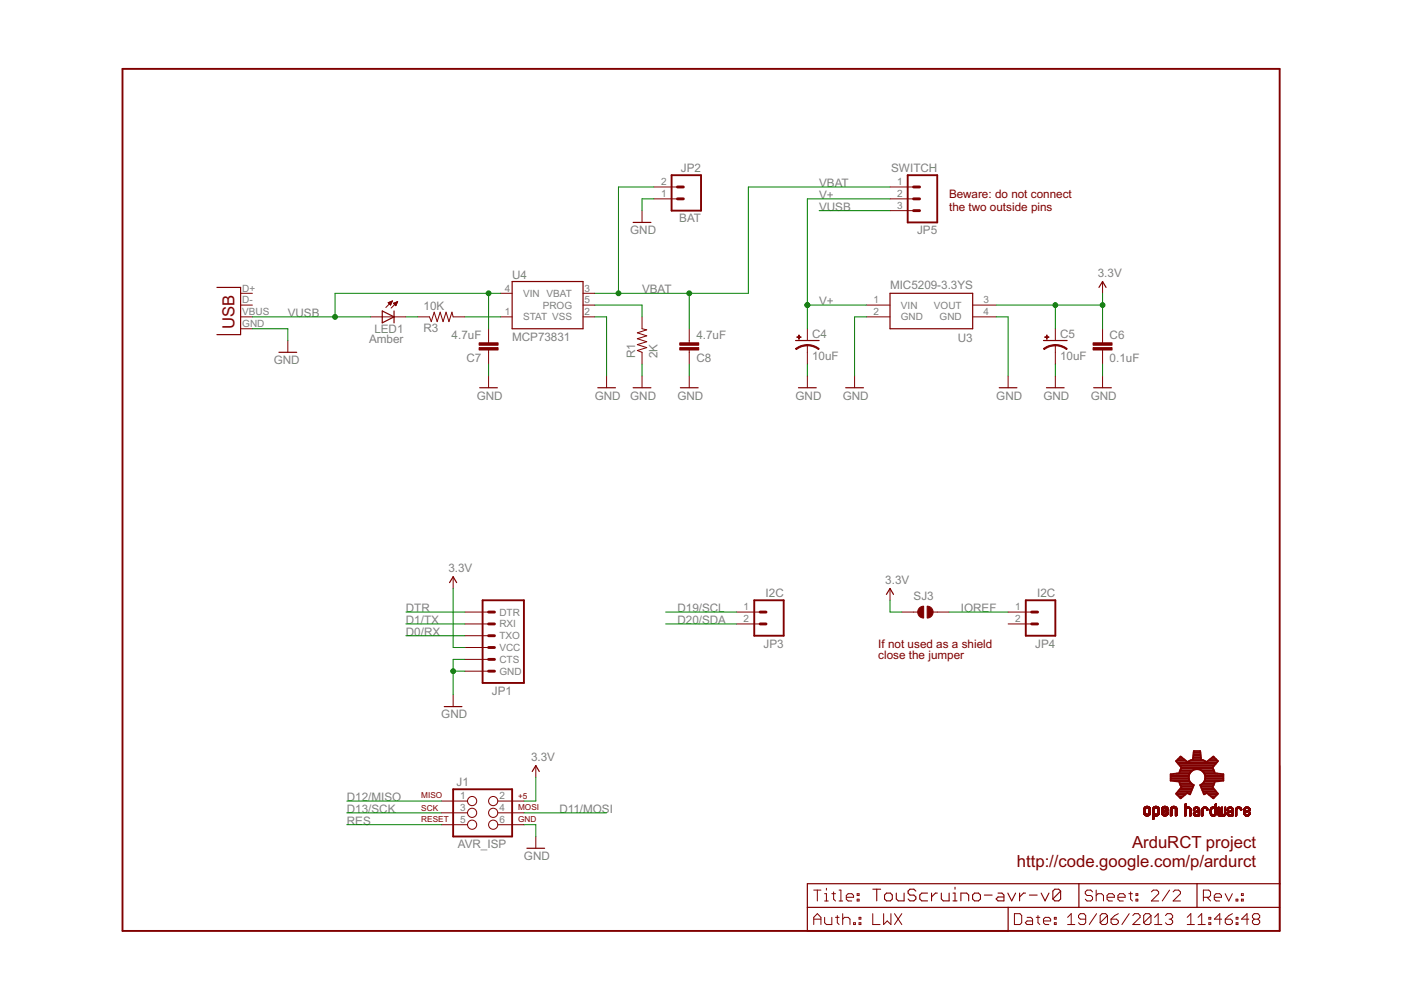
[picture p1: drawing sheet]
<svg xmlns="http://www.w3.org/2000/svg" width="297mm" height="210mm" viewBox="0 0 297 210" stroke-linecap="round" stroke-linejoin="round" font-family="sans-serif">
<g fill="none" stroke="#800000" stroke-width=".21">
<path d="M138.6 39.6h5M188.7 39.6h5M136.1 44.7v2.5M138.6 42.2h5M188.7 42.2h5M188.7 44.7h5M233.8 59.7v2.5M51 67.2h2.5M51 64.7h2.5M51 62.2h2.5M51 69.7h2.5M61 72.2v2.5"/>
<path d="M78.5 67.2h7.6M82.3 64.2h.7M82.4 64.3h.6M82.5 64.4h.4M82.6 64.1h.5M82.6 64.5h.3M82.8 64.6h.1M82.9 63.9h.2M83.2 63.8h.1M83.2 63.8l-1.4 1.4M83.2 63.8l-.9 .4M83.2 63.8l-.4 .9-.5-.5"/>
<path d="M83.4 64.3l.9-.4-.4 .9zM83.5 64.3h.7M83.5 64.4h.6M83.7 64.5h.4M83.8 64.6h.2M83.8 64.2h.4M83.9 64.8h.1M84 64.1h.2M84.3 63.9l-1.4 1.4M88.6 67.2h2.5l.3 1 .7-2 .6 2 .6-2 .6 2 .7-2 .6 2 .6-2 .3 1h2.5M103.6 69.7v3M103.6 74.2v3"/>
<path d="M103.6 79.7v2.5M106.1 67.2h2.5M106.1 62.2h2.5M123.6 67.2h2.5M123.6 64.7h2.5M123.6 62.2h2.5M128.6 79.7v2.5M136.1 67.2v2.5l1 .2-2 .7 2 .6-2 .6 2 .7-2 .6 2 .6-2 .6 1 .4v2.5M136.1 79.7v2.5M146.1 69.7v3M146.1 74.2v3M146.1 79.7v2.5"/>
<path d="M171.2 69.7v2.5M171.2 73.2v4M171.2 79.7v2.5M181.2 79.7v2.5M183.7 67.2h5M183.7 64.7h5M206.2 67.2h5M206.2 64.7h5M213.7 79.7v2.5M223.8 69.7v2.5M223.8 73.2v4M223.8 79.7v2.5"/>
<path d="M233.8 69.7v3M233.8 74.2v3M233.8 79.7v2.5M96.1 122.3v2.5M98.6 129.8h5M98.6 132.3h5M98.6 134.8h5M98.6 137.3h5M98.6 139.8h5M156.1 129.8h5.1M156.1 132.3h5.1M188.7 124.8v2.5"/>
<path d="M191.2 129.8h3.4M197.8 129.8h3.4M213.7 129.8h5M213.7 132.3h5M96.1 147.3v2.5M98.6 142.3h5M93.6 169.8h5.5M93.6 172.3h5.5M93.6 174.9h5.5M105.5 169.8h5.6M105.5 172.3h5.6M105.5 174.9h5.6"/>
<path d="M113.6 162.3v2.5M113.6 177.4v2.5M242.5 172.3h.4M242.5 172.4h.4M242.5 172.2h.4M242.5 172.1h.4M242.5 172h.4M242.5 171.9h.4M242.5 171.8h.4M242.5 171.7h.4M242.5 171.6h.4M242.5 172.5l.5 .1"/>
<path d="M242.5 172.5h.4M242.5 171.5h.4M242.5 172.6h.6M242.5 172.6l1.4 .1M242.6 171.3h1.3M242.6 172.7h1.2M242.6 171.3h1.2M242.6 171.2h1.2M242.7 172.8h1.1M242.7 171.2h1.1M242.7 171.1h1M242.8 172.9h.9"/>
<path d="M242.8 171.1h.8M242.8 172.9h.8M242.9 171h.7M243 173h.5M243 171.4l-.5 .1M243 171.4h-.5M243 171h.4M243.1 173h.2M243.1 171.3l-.6 .1M243.3 171.3l.6 .1M243.4 171.4h.5M243.5 171.4h.4"/>
<path d="M243.5 172.5h.4M243.5 172.4h.4M243.5 171.6h.4M243.5 171.5h.4M243.5 172.3h.4M243.5 172.2h.4M243.5 172.1h.4M243.5 172h.4M243.5 171.9h.4M243.5 171.8h.4M243.5 171.7h.4M243.7 172.8h-1"/>
<path d="M243.8 172.7h-1.2M243.9 172.6h-.5M243.9 172.5l-.5 .1M244.4 172.3h.4M244.4 173.5h.4M244.4 173.4h.4M244.4 173.3h.4M244.4 173.2h.4M244.4 173.1h.4M244.4 173h.4M244.4 173h1M244.4 172.6h1.4"/>
<path d="M244.4 172.6h.5M244.4 172.5l.5 .1M244.4 172.5h.4M244.4 172.4h.4M244.4 172.2h.4M244.4 172.1h.4M244.4 172h.4M244.4 171.9h.4M244.4 171.8h.4M244.4 171.7h.4M244.4 171.6h.4M244.5 171.3h1.2"/>
<path d="M244.5 171.2h1.2M244.5 171.2h1.1M244.6 173.7h-.2M244.6 171.1h1M244.7 171.1h.8M244.7 173.6l-.3 .1M244.8 173.6h-.4M244.8 171h.6M244.8 171.6h-.4M244.8 171.5h-.4M244.9 171.4h-.5M244.9 171h.4"/>
<path d="M245 173h.2M245 171.3l-.6 .1M245.2 171.3h.6M245.3 172.6h.5M245.3 171.4h.5M245.4 171.4l.4 .1M245.4 172.5h.4M245.4 172.4h.4M245.4 171.5h.4M245.4 171.6h.4M245.4 172.3h.4M245.4 172.2h.4"/>
<path d="M245.4 172.1h.4M245.4 172h.4M245.4 171.9h.4M245.4 171.8h.4M245.4 171.7h.4M245.5 172.9l-1.1 .1M245.6 172.9h-1.2M245.6 172.8l-1.2 .1M245.7 172.8h-1.3M245.7 172.7l-1.3 .1M245.7 172.7h-1.3M246.3 172.5h.4"/>
<path d="M246.3 172.4h.4M246.3 171.9h1.4M246.3 171.8l.4 .1M246.3 171.8h.3M246.3 171.7h.3M246.3 171.5h.4M246.3 172.6h.5M246.3 172.6h1.3M246.3 171.3h1.3M246.4 172.7h1.2M246.4 171.3h1.2M246.4 171.2h1.2"/>
<path d="M246.4 172.8h1.1M246.4 171.2h1.1M246.5 172.8h1M246.5 172.9h.9M246.5 171.1h1M246.5 171.1h.9M246.6 172.9h.8M246.6 171.7h-.3M246.6 171h.7M246.7 171.6h-.4M246.7 171.4l-.4 .1M246.7 173h.5"/>
<path d="M246.8 172.3h-.5M246.8 171.9h.9M246.8 171.4h-.5M246.8 171h.3M246.8 173h.3M246.9 171.3l-.6 .1M246.9 171.8h.8M247 172.2h-.7M247 171.7h.7M247.1 172.1l-.8 .1M247.1 171.3h.5M247.1 171.7h.6"/>
<path d="M247.1 172.6h.5M247.2 171.4h.5M247.2 172.1h-.9M247.2 171.6h.5M247.3 172.5h.4M247.3 171.5h.4M247.3 172.4h.4M247.3 171.6h.4M247.3 172l-1 .1M247.3 172.3h.4M247.4 172.3h.3M247.4 172.2h.3"/>
<path d="M247.4 172h-1.1M247.5 172.2h.2M247.5 171.9l-1.2 .1M247.7 172.5h-.5M248.1 172.3h.4M248.1 172.8h.4M248.1 172.7h.4M248.1 172.6h.4M248.1 172.5h.4M248.1 172.4h.4M248.1 172.2h.4M248.1 172.1h.4"/>
<path d="M248.1 172h.4M248.1 171.9h.4M248.1 171.8h.4M248.1 171.7h.4M248.1 171.6h.4M248.2 173h.1M248.2 171.3h1.3M248.3 171.2h1.1M248.4 171.1h.9M248.5 172.9l-.4 .1M248.5 172.9h-.4M248.5 171h.7"/>
<path d="M248.5 171.6h-.4M248.6 171.5h-.4M248.6 171.4l-.4 .1M248.7 171.4h-.5M248.7 171h.3M248.8 171.3l-.6 .1M249 171.3h.5M249.1 171.4h.5M249.1 171.4l.5 .1M249.2 171.5h.4M249.2 172.3h.4M249.2 172.8h.4"/>
<path d="M249.2 172.7h.4M249.2 172.6h.4M249.2 172.5h.4M249.2 172.4h.4M249.2 172.2h.4M249.2 172.1h.4M249.2 172h.4M249.2 171.9h.4M249.2 171.8h.4M249.2 171.7h.4M249.2 171.6h.4M249.2 173h.2"/>
<path d="M249.5 172.9l-.3 .1M249.6 172.9h-.4M251.2 173h.2M251.2 170.6h.3M251.2 172.3h.3M251.2 173h.1M251.2 172.9h.3M251.2 172.8h.3M251.2 172.7h.3M251.2 172.6h.3M251.2 172.5h.3M251.2 172.4h.3"/>
<path d="M251.2 172.2h.3M251.2 172.1h.3M251.2 172h.3M251.2 171.9h.3M251.2 171.8h.3M251.2 171.7h.3M251.2 171.6h.3M251.2 171.3h1.2M251.2 171.2l1.2 .1M251.2 171.2h1.1M251.2 171.1l1.1 .1M251.2 171.1h.3"/>
<path d="M251.2 171h.3M251.2 170.9h.3M251.2 170.8h.3M251.2 170.7h.3M251.2 170.5h.3M251.3 170.5h.2M251.3 170.4h.2M251.5 172.9l-.3 .1M251.5 171.7h-.3M251.5 171.6h-.3M251.6 171.5h-.4M251.7 171.4l-.5 .1"/>
<path d="M251.7 171.1h.4M251.7 171.4h-.5M251.8 171.1h.1M252.1 171.4h.4M252.1 171.4l.4 .1M252.2 171.5h.3M252.2 171.6h.3M252.3 171.6h.3M252.3 172.3h.3M252.3 173h.1M252.3 172.9h.2M252.3 172.8h.3"/>
<path d="M252.3 172.7h.3M252.3 172.6h.3M252.3 172.5h.3M252.3 172.4h.3M252.3 172.2h.3M252.3 172.1h.3M252.3 172h.3M252.3 171.9h.3M252.3 171.8h.3M252.3 171.7h.3M252.5 171.4h-1.3M252.5 173h-.2"/>
<path d="M252.5 172.9l-.2 .1M252.6 172.8l-.3 .1M253 172.6l.4 .1M253 172.6h.3M253 172.5h.3M253 171.8h.2M253 172.7l.5 .1M253 172.7h.4M253 171.9h.1M253 171.6h.3M253 172.8h.9M253 171.5h.4"/>
<path d="M253.1 172.8l.8 .1M253.2 172.9h.7M253.2 171.3h1M253.3 171.8h-.3M253.3 171.2h.8M253.3 171.7h-.3M253.3 173h.6M253.3 171.6h-.3M253.4 173h.5M253.4 172.4h-.4M253.4 172.1h1M253.4 172h1"/>
<path d="M253.4 171.5h-.4M253.4 171.1h.5M253.5 171.4h-.4M253.5 172.3h-.5M253.6 173.1h.1M253.6 172h.8M253.6 172.3h-.6M253.6 171.1h.1M253.7 172.8h.1M253.7 171.9h.7M253.8 172.2h-.7M253.8 171.9h.6"/>
<path d="M253.9 171.4h.4M253.9 172.1l-.7 .1M253.9 171.4l.4 .1M254 171.8h.4M254 171.5h.3M254 171.7h.4M254 171.6h.3M254 172.1h.4M254 171.6h.4M254.1 172.3h.3M254.1 173h.1M254.1 172.9h.3"/>
<path d="M254.1 172.8h.3M254.1 172.7h.3M254.1 172.6h.3M254.1 172.5h.3M254.1 172.4h.3M254.1 172.2h.3M254.1 171.7h.3M254.3 173h-.2M254.3 171.4h-1.2M254.4 172.9l-.3 .1M254.4 172.1h-1.2M254.8 172.3h.3"/>
<path d="M254.8 173h.1M254.8 172.9h.3M254.8 172.8h.3M254.8 172.7h.3M254.8 172.6h.3M254.8 172.5h.3M254.8 172.4h.3M254.8 172.2h.3M254.8 172.1h.3M254.8 172h.3M254.8 171.9h.3M254.8 171.8h.3"/>
<path d="M254.8 171.7h.3M254.8 171.6h.3M254.9 171.3h1.1M255 171.3h1M255 173h-.2M255 171.2h.9M255.1 172.9l-.3 .1M255.1 171.2h.7M255.1 171.7h-.3M255.1 171.6h-.3M255.2 171.5h-.4M255.2 171.1h.5"/>
<path d="M255.2 171.4l-.4 .1M255.3 171.4h-.4M255.4 171.1h.1M255.6 171.4h.5M255.7 171.4l.4 .1M255.8 171.5h.3M255.8 171.6h.3M255.8 171.7h.3M255.9 171.8h.1M256 171.3l-1.1 .1M256.1 171.8h-.2M256.1 171.7h-.2"/>
<path d="M256.6 172.3h.3M256.6 172.4h.3M256.6 172.2h.3M256.6 172.1h.3M256.6 172h.3M256.6 171.9h.3M256.6 171.8h.3M256.6 171.7h.3M256.6 172.5h.3M256.6 171.6h.3M256.6 172.6l.4 .1M256.6 172.6h.3"/>
<path d="M256.6 171.5h.3M256.6 172.7l.6 .1M256.6 172.7h.4M256.7 172.8h1.1M256.7 171.3h1.2M256.8 171.3h1.1M256.8 172.9h.9M256.8 171.2h1.1M256.9 171.2h1M256.9 173h.7M256.9 171.6h-.3M257 173h.5"/>
<path d="M257 171.4l-.4 .1M257 171.1h.5M257.1 171.4h-.5M257.2 173.1h.1M257.2 171.1h.1M257.4 171.4h.5M257.5 172.7h.4M257.5 171.4h.4M257.6 171.5h.3M257.6 172.6h.3M257.6 171.6h.3M257.6 172.3h.3"/>
<path d="M257.6 172.5h.3M257.6 172.4h.3M257.6 172.2h.3M257.6 172.1h.3M257.6 172h.3M257.6 171.9h.3M257.6 171.8h.3M257.6 171.7h.3M257.6 171.1h.3M257.6 171h.3M257.6 170.9h.3M257.6 170.8h.3"/>
<path d="M257.6 170.7h.3M257.6 170.6h.3M257.6 170.5h.3M257.7 170.5h.2M257.7 170.4h.2M257.9 172.7l-.6 .1M257.9 172.6l-.4 .1M257.9 171.3l-1.2 .1M258.2 172.3h.3M258.2 172.5h.3M258.2 172.4h.3M258.2 172.2h.3"/>
<path d="M258.2 172.1h.3M258.2 172h.3M258.2 171.9h.3M258.2 171.8h.3M258.2 171.7h.3M258.2 171.6h.3M258.2 171.5h.3M258.2 171.4h.3M258.2 171.3h.3M258.2 171.2h.3M258.2 172.7l.4 .1M258.2 172.7h.3"/>
<path d="M258.2 172.6l.3 .1M258.2 172.6h.3M258.2 172.8h1.6M258.3 172.8h1.5M258.3 172.9h1.5M258.3 172.9h1.4M258.4 171.1h.1M258.4 173h.6M258.5 173h.4M258.7 173.1h.1M258.7 172.8h.6M258.8 172.7h.4"/>
<path d="M258.9 172.3h.3M258.9 172.6h.3M258.9 172.5h.3M258.9 172.4h.3M258.9 172.2h.3M258.9 172.1h.3M258.9 172h.3M258.9 171.9h.3M258.9 171.8h.3M258.9 171.7h.3M258.9 171.6h.3M258.9 171.5h.3"/>
<path d="M258.9 171.4h.3M258.9 171.3h.3M258.9 171.2h.3M259 171.2h.2M259.1 171.1h.1M259.1 173h.6M259.2 173h.4M259.5 172.7h.4M259.5 172.6h.4M259.6 172.6h.3M259.6 172.3h.3M259.6 172.5h.3"/>
<path d="M259.6 172.4h.3M259.6 172.2h.3M259.6 172.1h.3M259.6 172h.3M259.6 171.9h.3M259.6 171.8h.3M259.6 171.7h.3M259.6 171.6h.3M259.6 171.5h.3M259.6 171.4h.3M259.6 171.3h.3M259.6 171.2h.3"/>
<path d="M259.8 171.1h.1M259.9 172.7l-.5 .1M260.1 172.6l.4 .1M260.1 172.6h.4M260.1 172.5h.4M260.2 172.7h.3M260.2 171.9h.1M260.2 171.6h.3M260.2 172.7l.4 .1M260.2 172.8h.8M260.2 172.3h.5M260.2 172.8l.8 .1"/>
<path d="M260.3 172.9h.7M260.3 171.8l-.1 .1M260.3 171.3h1M260.4 171.8h-.2M260.4 171.2h.9M260.4 173h.6M260.4 171.7h-.2M260.5 171.7h-.3M260.5 171.2h.7M260.5 172.4h-.4M260.5 172.1h1M260.5 171.6h-.3"/>
<path d="M260.5 173h.5M260.5 171.5h-.3M260.5 172.4h-.3M260.6 172h.9M260.6 171.4l-.4 .1M260.6 171.1h.5M260.6 171.4h-.4M260.7 172.3h-.5M260.7 172h.8M260.8 171.1h.1M260.8 172.8h.2M260.8 171.9h.7"/>
<path d="M260.9 172.2h-.7M261 171.9h.5M261 171.4h.4M261 172.1l-.7 .1M261.1 171.4h.4M261.1 171.8h.4M261.1 171.5h.4M261.2 171.6h.3M261.2 172.1h.3M261.2 171.7h.3M261.2 172.3h.3M261.2 173h.1"/>
<path d="M261.2 172.9h.3M261.2 172.8h.3M261.2 172.7h.3M261.2 172.6h.3M261.2 172.5h.3M261.2 172.4h.3M261.2 172.2h.3M261.4 171.4h-1.1M261.4 173h-.2M261.5 172.9l-.3 .1M261.5 172.1h-1.1M261.9 172.3h.3"/>
<path d="M261.9 173h.2M261.9 172.9h.3M261.9 172.8h.3M261.9 172.7h.3M261.9 172.6h.3M261.9 172.5h.3M261.9 172.4h.3M261.9 172.2h.3M261.9 172.1h.3M261.9 172h.3M261.9 171.9h.3M261.9 171.8h.3"/>
<path d="M261.9 171.7h.3M262.1 171.3h1M262.1 173h-.2M262.2 171.2h.8M262.2 172.9l-.3 .1M262.2 171.6h-.2M262.3 171.6h-.3M262.3 171.5h-.3M262.3 171.1h.6M262.4 171.4l-.4 .1M262.4 171.4h-.4M262.6 171.1h.1"/>
<path d="M262.8 171.4h.4M262.8 171.4l.4 .1M262.9 171.5h.3M263 171.6h.3M263 171.7h.3M263 171.8h.1M263.2 171.4h-1.2M263.2 171.8h-.2M263.3 171.7h-.3M263.7 172.5l.4 .1M263.7 172.5h.3M263.7 172.4h.4"/>
<path d="M263.7 172.3h.6M263.7 172h1.2M263.7 171.9h.3M263.7 171.8h.3M263.7 171.7h.3M263.7 172.6h.4M263.8 172.7h.4M263.8 172.7l.5 .1M263.8 172.8h1.1M263.9 171.3h1M263.9 172.9h.9M264 172.9h.8"/>
<path d="M264 171.2h.8M264 172.4h-.3M264 171.6h-.3M264.1 171.6h-.4M264.1 173h.6M264.1 171.5h-.4M264.1 173h.5M264.1 171.4l-.3 .1M264.1 171.1h.5M264.2 172.3h-.5M264.2 171.4h-.4M264.2 172h.8"/>
<path d="M264.3 171.1h.2M264.4 173.1h.1M264.5 172.2h-.8M264.5 171.9h.6M264.5 172.8h.5M264.6 172.1l-.9 .1M264.6 171.4h.4M264.6 171.8h.5M264.6 172.7h.4M264.7 172.7h.3M264.7 172.1h-1M264.7 171.7h.4"/>
<path d="M264.7 171.5h.3M264.7 172.6h.3M264.7 171.6h.3M264.8 172.5h.2M264.8 171.6h.2M264.8 171.7h.3M264.8 172.4h.3M264.8 172l-1.1 .1M264.8 172.3h.3M264.9 172.8h-1M265 171.4h-1.2M265 172.3h.1"/>
<path d="M265 171.9h-.7M172.5 188.7h1.6M172.5 194.9h1.6M172.5 196v-1.5l.8-.8 .8 .8v1.5M173.3 188.7v2.3M174.8 194.5v1.1l.4 .4h1.2v-1.5M174.8 191h.8M174.8 189.5h.4v1.5M175.2 188.3v.4M176.4 189.5h.7M176.7 189.1v1.5l.4 .4M177.1 194.5h.8"/>
<path d="M177.5 194.1v1.5l.4 .4M177.9 191h.8M177.9 188.7h.4v2.3M178.7 194.9l.3-.4h.8l.4 .4v1.1M178.7 193.7v2.3M179.4 190.2h1.6v-.3l-.4-.4h-.8l-.4 .4v.7l.4 .4h.8M181 195.6h.4v.4h-.4zM181.7 190.6h.4v.4h-.4zM181.7 189.5h.4v.4h-.4zM182.1 195.6h.4v.4h-.4zM182.1 194.5h.4v.4h-.4zM185 193.7v2.3h1.6"/>
<path d="M187.3 193.7v2.3l.8-.7 .8 .7v-2.3M189.7 193.7l1.5 2.3M191.2 193.7l-1.5 2.3M215.1 193.7h1.1l.4 .4v1.5l-.4 .4h-1.1zM217.8 194.5h.7l.4 .4v1.1h-1.1l-.4-.4 .4-.3h1.1M219.7 194.5h.8M220.1 194.1v1.5l.4 .4M221.2 195.3h1.6v-.4l-.4-.4h-.8l-.4 .4v.7l.4 .4h.8M223.5 195.6h.4v.4h-.4zM223.5 194.5h.4v.4h-.4zM226.4 196h1.5M226.4 194.5l.7-.8v2.3"/>
<path d="M230.2 194.9h-1.2l-.3-.4v-.4l.3-.4h.8l.4 .4v1.5l-.4 .4h-.8l-.3-.4M231.6 189.1l-.3-.4h-.8l-.4 .4v.4l.4 .4h.8l.3 .3v.4l-.3 .4h-.8l-.4-.4M232.4 188.7v2.3M232.4 189.9l.4-.4h.8l.4 .4v1.1M232.5 193.7l-1.6 2.3M234.7 190.2h1.6v-.3l-.4-.4h-.8l-.4 .4v.7l.4 .4h.8M234.8 194.1v1.5l-.4 .4h-.7l-.4-.4M234.8 194.1l-.4-.4h-.7l-.4 .4v1.5M234.8 194.1l-1.5 1.5M235.6 194.9h1.1l.4 .4v.3l-.4 .4h-.8l-.3-.4zM237 190.2h1.5v-.3l-.3-.4h-.8l-.4 .4v.7l.4 .4h.8M237.1 193.7l-.8 .4-.7 .8"/>
<path d="M239.3 189.5h.8M239.4 193.7l-1.5 2.3M239.7 189.1v1.5l.4 .4M240.2 194.1l.4-.4h.7l.4 .4v.4l-1.5 1.5h1.5M240.9 190.6h.3v.4h-.3zM240.9 189.5h.3v.4h-.3zM244 194.1v1.5l-.4 .4h-.7l-.4-.4M244 194.1l-.4-.4h-.7l-.4 .4v1.5M244 194.1l-1.5 1.5M244.1 189.1l.4-.4h.8l.4 .4v.4l-1.6 1.5h1.6M244.8 196h1.5M244.8 194.5l.8-.8v2.3"/>
<path d="M247.1 194.1l.4-.4h.7l.4 .4v.4l-.4 .4M247.9 194.9h.3M248 188.7l-1.6 2.3M248.2 194.9l.4 .4v.3l-.4 .4h-.7l-.4-.4M248.7 189.1l.4-.4h.8l.4 .4v.4l-1.6 1.5h1.6M251.7 196h1.5M251.7 194.5l.8-.8v2.3M254 196h1.5M254 194.5l.8-.8v2.3M255.1 190.2h1.2l.4-.3v-.8l-.4-.4h-1.2v2.3M255.9 190.2l.8 .8M256.3 195.6h.4v.4h-.4z"/>
<path d="M256.3 194.5h.4v.4h-.4zM257.5 190.2h1.5v-.3l-.4-.4h-.8l-.3 .4v.7l.3 .4h.8M259 194.9h-1.5l1.1-1.2v2.3M259.8 189.5l.7 1.5 .8-1.5M259.8 194.9h1.1l.4 .4v.3l-.4 .4h-.7l-.4-.4zM261.3 193.7l-.8 .4-.7 .8M262.1 190.6h.3v.4h-.3zM262.1 195.6h.4v.4h-.4zM262.1 194.5h.4v.4h-.4zM263.2 190.6h.4v.4h-.4zM263.2 189.5h.4v.4h-.4zM264.8 194.9h-1.6l1.2-1.2v2.3"/>
<path d="M265.9 194.9l-.4 .4v.3l.4 .4h.8l.4-.4v-.3l-.4-.4M265.9 194.9l-.4-.4v-.4l.4-.4h.8l.4 .4v.4l-.4 .4M265.9 194.9h.8"/>
<circle cx="100.1" cy="172.3" r=".97"/>
<circle cx="100.1" cy="169.8" r=".97"/>
<circle cx="100.1" cy="174.9" r=".97"/>
<circle cx="104.6" cy="169.8" r=".97"/>
<circle cx="104.6" cy="174.9" r=".97"/>
<circle cx="104.6" cy="172.3" r=".97"/>
</g>
<g fill="#800000" stroke="#800000" stroke-width=".21">
<path d="M231.8 73.7h4v.5h-4z"/>
<path d="M231.8 72.7h4v.5h-4z"/>
<path d="M221.5 71.4h.9v.1h-.9z"/>
<path d="M221.9 71h.1v.9h-.1z"/>
<path d="M169 71.4h.8v.1h-.8z"/>
<path d="M169.3 71h.2v.9h-.2z"/>
<path d="M101.6 72.7h4v.5h-4z"/>
<path d="M101.6 73.7h4v.5h-4z"/>
<path d="M144.1 72.7h4v.5h-4z"/>
<path d="M144.1 73.7h4v.5h-4z"/>
</g>
<g fill="none" stroke="#800000" stroke-width=".25">
<path d="M108.6 59.7h15v10h-15zM134.2 47.2h3.8M46 60.9h5v10.1h-5M59.1 74.7h3.8M81 65.9l2.5 1.3-2.5 1.3zM83.5 65.9v2.6M168.7 72.2h5M188.7 62.2h17.5v7.5h-17.5zM221.2 72.2h5.1M233 60.9l.8-1.2 .7 1.2M101.7 82.2h3.8M126.7 82.2h3.8"/>
<path d="M134.2 82.2h3.8M144.3 82.2h3.7M169.3 82.2h3.8M179.3 82.2h3.8M211.9 82.2h3.7M221.9 82.2h3.7M231.9 82.2h3.7M95.3 123.5l.8-1.2 .7 1.2M187.9 126l.8-1.2 .7 1.2M94.2 149.8h3.7M111.7 179.9h3.8M112.8 163.6l.8-1.3 .7 1.3"/>
<path d="M271.3 162.3v35.1M171.2 192.4h100.1M228.7 187.4v5M253.8 187.4v5M271.3 187.4h-100.1v10h42.5v-5"/>
</g>
<g fill="#800000" stroke="#800000" stroke-width=".21">
<path d="M223.8 73.1l1.3 .2 1.2 .6-.2 .2-.9-.5-1.4-.3z" fill-rule="evenodd"/>
<path d="M221.2 73.9l1.2-.6 1.4-.2v.2l-1.1 .1-1.3 .7z" fill-rule="evenodd"/>
<path d="M171.2 73.1l1.3 .2 1.2 .6-.2 .2-.8-.5-1.5-.3z" fill-rule="evenodd"/>
<path d="M168.7 73.9l1.1-.6 1.4-.2v.2l-1 .1-1.4 .7z" fill-rule="evenodd"/>
<path d="M196.6 128.5a1.26 1.26 0 0 1 1.2 1.3 1.26 1.26 0 0 1-1.2 1.2z" fill-rule="evenodd"/>
<path d="M194.9 128.9l.9-.4v2.5a1.26 1.26 0 0 1-1.1-.7 1.26 1.26 0 0 1 .2-1.4z" fill-rule="evenodd"/>
</g>
<path d="M26 14.6h245.3v182.8h-245.3zM142.4 37.1h6.2v7.6h-6.2zM192.4 37.1h6.3v10.1h-6.3zM102.3 127.3h8.8v17.5h-8.8zM159.9 127.3h6.3v7.5h-6.3zM217.5 127.3h6.3v7.5h-6.3zM96.1 167.3h12.5v10.1h-12.5z" fill="none" stroke="#800000" stroke-width=".4"/>
<g fill="none" stroke="#800000" stroke-width=".61">
<path d="M143.6 39.6h1.3M193.7 39.6h1.3M143.6 42.2h1.3M193.7 42.2h1.3M193.7 44.7h1.3M103.6 134.8h1.2M103.6 132.3h1.2M103.6 129.8h1.2M103.6 139.8h1.2M103.6 137.3h1.2M161.2 132.3h1.2M161.2 129.8h1.2"/>
<path d="M218.7 132.3h1.3M218.7 129.8h1.3M103.6 142.3h1.2"/>
</g>
<g fill="none" stroke="#800000" stroke-width=".23">
<path d="M185.1 188.5h1.6M185.9 188.5v2.5M187.5 189.8l.5-.4h.8l.4 .4v.8l-.4 .4h-.8l-.5-.4zM190 189.4v1.2l.5 .4h1.2v-1.6M194.2 188.9l-.4-.4h-.9l-.4 .4v.5l.4 .4h.9l.4 .4v.4l-.4 .4h-.9l-.4-.4M196.7 189.4h-1.3l-.4 .4v.8l.4 .4h1.3M197.5 189.4v1.6M198.7 189.4h-.4l-.8 .8M199.6 189.4v1.2l.4 .4h1.2v-1.6M202.1 191h.8M202.1 189.4h.4v1.6M202.5 188.1v.4"/>
<path d="M203.7 191v-1.6h1.3l.4 .4v1.2M206.2 189.8l.4-.4h.9l.4 .4v.8l-.4 .4h-.9l-.4-.4zM208.7 189.8h1.7M211.6 189.4h.8l.5 .4v1.2h-1.3l-.4-.4 .4-.4h1.3M213.7 189.4l.8 1.6 .8-1.6M216.2 189.4v1.6M217.4 189.4h-.4l-.8 .8M218.2 189.8h1.7M220.7 189.4l.9 1.6 .8-1.6M224.9 188.9l-.4-.4h-.9l-.4 .4v1.7M224.9 188.9v1.7l-.4 .4h-.9l-.4-.4M224.9 188.9l-1.7 1.7"/>
</g>
<g fill="none" stroke="#800000" stroke-width=".38">
<path d="M253 159.9h1.6M253.1 159.6h1.4M248.2 165.4h3.9M248.2 165.1h3.9M248.2 164.7h3.8M248.2 164.4h3.9M249.4 164h2.8M249.4 161.3h2M249.5 168.1h2.2M249.5 168.5h1.8M249.6 161.6h8.4M249.7 167.8h2.9"/>
<path d="M249.8 160.9h1.2M249.8 162h7.9M249.9 168.8h.9M250 165.7h2.3M250 167.5h2.7M250.1 163.7h2.4M250.1 162.3h7.4M250.1 166.1l-.1-.4-1.8-.2v-1.4l1.8-.1 .5-1.2-1.2-1.4 1-1 1.4 1.1 1.2-.4 .2-1.9h1.4l.2 1.9 1.1 .4 1.5-1.1 .9 1-1.1 1.4 .5 1.2 1.8 .1v1.4l-1.8 .2-.1 .4M250.1 166.1h2.5M250.1 160.6h.4M250.2 169.2h.2M250.2 163.3h2.7"/>
<path d="M250.3 166.4h2.7M250.3 167.1h2.5M250.4 163h6.8M250.4 162.6h6.8M250.4 166.8h2.6M251.8 168.1h.6M252.3 161.3h3M252.8 163.4a1.75 1.75 0 0 0 .3 3.1l-.8 1.9-.6-.3-1.4 1.2-1-1 1.2-1.4-.4-.8M252.8 163.4a1.76 1.76 0 0 1 2.6 .6M252.9 160.9h1.7M253 160.6h1.6M253 160.3h1.6"/>
<path d="M254.5 166.4h2.8M254.6 166.8h2.5M254.7 163.3h2.6M254.7 167.1h2.6M254.9 167.5h2.6M255 167.8h2.8M255 166.1h2.5M255.1 163.7h2.4M255.2 168.1h.6M255.3 165.7h2.3M255.4 164a1.77 1.77 0 0 1-.9 2.5l.8 1.9 .5-.3 1.5 1.2 .9-1-1.1-1.4 .4-.8M255.4 164h2.8"/>
<path d="M255.5 165.4h3.9M255.5 164.4h3.9M255.5 165.1h3.9M255.5 164.7h3.9M255.9 168.1h2.2M256.2 161.3h1.9M256.3 168.5h1.7M256.6 160.9h1.2M256.7 168.8h1M257 160.6h.5M257.2 169.2h.1"/>
</g>
<g fill="none" stroke="#008000" stroke-width=".21">
<path d="M138.6 39.6h-7.5v22.6M188.7 39.6h-30v22.6h-32.6M138.6 42.2h-2.5v2.5M173.7 44.7h15M188.7 42.2h-17.5v27.5M53.5 67.2h25M53.5 69.7h7.5v2.5M86.1 67.2h2.5M98.6 67.2h7.5M103.6 62.2v7.5M103.6 77.2v2.5M106.1 62.2h-35.1v5"/>
<path d="M126.1 67.2h2.5v12.5M126.1 64.7h10v2.5M136.1 77.2v2.5M146.1 62.2v7.5M146.1 77.2v2.5M171.2 77.2v2.5M171.2 64.7h12.5M183.7 67.2h-2.5v12.5M211.2 67.2h2.5v12.5M211.2 64.7h22.6M223.8 64.7v5M223.8 77.2v2.5"/>
<path d="M233.8 62.2v7.5M233.8 77.2v2.5M86.1 129.8h12.5M86.1 134.8h12.5M86.1 132.3h12.5M96.1 124.8v12.5h2.5M98.6 139.8h-2.5v7.5M141.1 129.8h15M141.1 132.3h15M188.7 127.3v2.5h2.5M201.2 129.8h12.5M96.1 142.3h2.5"/>
<path d="M73.5 174.9h20.1M73.5 169.8h20.1M73.5 172.3h20.1M111.1 174.9h2.5v2.5M111.1 172.3h17.5M113.6 164.8v5h-2.5"/>
</g>
<g fill="#008000" stroke="#008000" stroke-width=".21">
<circle cx="96.1" cy="142.3" r=".51"/>
<circle cx="233.8" cy="64.7" r=".51"/>
<circle cx="223.8" cy="64.7" r=".51"/>
<circle cx="71" cy="67.2" r=".51"/>
<circle cx="103.6" cy="62.2" r=".51"/>
<circle cx="146.1" cy="62.2" r=".51"/>
<circle cx="131.1" cy="62.2" r=".51"/>
<circle cx="171.2" cy="64.7" r=".51"/>
</g>
<g font-size="4" fill="#800000">
<text x="49.7" y="69.7" transform="rotate(-90 49.7 69.7)">USB</text>
<text x="240" y="179.9">ArduRCT project</text>
<text x="215.6" y="183.9">http://code.google.com/p/ardurct</text>
</g>
<g font-size="2.8" fill="#808080">
<text x="144.4" y="36.4">JP2</text>
<text x="173.7" y="39.7">VBAT</text>
<text x="188.9" y="36.4">SWITCH</text>
<text x="144" y="47.2">BAT</text>
<text x="173.7" y="44.7">VUSB</text>
<text x="173.7" y="42.2">V+</text>
<text x="133.6" y="49.7">GND</text>
<text x="194.4" y="49.7">JP5</text>
<text x="108.6" y="59.2">U4</text>
<text x="232.8" y="58.7">3.3V</text>
<text x="89.8" y="65.7">10K</text>
<text x="136.1" y="62.2">VBAT</text>
<text x="173.7" y="64.7">V+</text>
<text x="188.7" y="61.2">MIC5209-3.3YS</text>
<text x="61" y="67.2">VUSB</text>
<text x="79.4" y="70.7">LED1</text>
<text x="89.8" y="70.4">R3</text>
<text x="95.7" y="71.8">4.7uF</text>
<text x="147.6" y="71.8">4.7uF</text>
<text x="172.2" y="71.6">C4</text>
<text x="224.7" y="71.6">C5</text>
<text x="235.3" y="71.8">C6</text>
<text x="58" y="77.2">GND</text>
<text x="78.3" y="72.8">Amber</text>
<text x="98.9" y="76.8">C7</text>
<text x="108.6" y="72.2">MCP73831</text>
<text x="134.6" y="76" transform="rotate(-90 134.6 76)">R1</text>
<text x="139.4" y="76" transform="rotate(-90 139.4 76)">2K</text>
<text x="147.6" y="76.8">C8</text>
<text x="172.2" y="76.3">10uF</text>
<text x="203.1" y="72.5">U3</text>
<text x="224.7" y="76.3">10uF</text>
<text x="235.3" y="76.8">0.1uF</text>
<text x="101.1" y="84.7">GND</text>
<text x="126.1" y="84.7">GND</text>
<text x="133.6" y="84.7">GND</text>
<text x="143.6" y="84.7">GND</text>
<text x="168.7" y="84.7">GND</text>
<text x="178.7" y="84.7">GND</text>
<text x="211.2" y="84.7">GND</text>
<text x="221.2" y="84.7">GND</text>
<text x="231.3" y="84.7">GND</text>
<text x="95.1" y="121.3">3.3V</text>
<text x="187.7" y="123.8">3.3V</text>
<text x="86.1" y="129.8">DTR</text>
<text x="143.6" y="129.8">D19/SCL</text>
<text x="162.3" y="126.5">I2C</text>
<text x="193.7" y="127.3">SJ3</text>
<text x="203.7" y="129.8">IOREF</text>
<text x="219.9" y="126.5">I2C</text>
<text x="86.1" y="134.8">D0/RX</text>
<text x="86.1" y="132.3">D1/TX</text>
<text x="143.6" y="132.3">D20/SDA</text>
<text x="161.9" y="137.3">JP3</text>
<text x="219.5" y="137.3">JP4</text>
<text x="104.3" y="147.3">JP1</text>
<text x="93.6" y="152.3">GND</text>
<text x="112.6" y="161.3">3.3V</text>
<text x="96.8" y="166.6">J1</text>
<text x="73.5" y="169.8">D12/MISO</text>
<text x="73.5" y="172.3">D13/SCK</text>
<text x="118.6" y="172.3">D11/MOSI</text>
<text x="73.5" y="174.8">RES</text>
<text x="97.1" y="179.9">AVR_ISP</text>
<text x="111.1" y="182.4">GND</text>
</g>
<g font-size="2.8" fill="#800000">
<text x="201.2" y="42">Beware: do not connect</text>
<text x="201.2" y="44.7">the two outside pins</text>
<text x="186.2" y="137.3">If not used as a shield</text>
<text x="186.2" y="139.8">close the jumper</text>
</g>
<g font-size="2.4" fill="#808080">
<text x="140.1" y="41.8">1</text>
<text x="140.1" y="39.3">2</text>
<text x="190.2" y="39.3">1</text>
<text x="190.2" y="41.8">2</text>
<text x="190.2" y="44.3">3</text>
<text x="51.4" y="61.8">D+</text>
<text x="51.4" y="64.3">D-</text>
<text x="107.1" y="61.8">4</text>
<text x="110.9" y="62.9">VIN VBAT</text>
<text x="115.1" y="65.4">PROG</text>
<text x="124" y="61.8">3</text>
<text x="124" y="64.3">5</text>
<text x="185.2" y="64.3">1</text>
<text x="191" y="65.4">VIN</text>
<text x="198" y="65.4">VOUT</text>
<text x="208.5" y="64.3">3</text>
<text x="51.4" y="66.8">VBUS</text>
<text x="51.4" y="69.3">GND</text>
<text x="107.1" y="66.8">1</text>
<text x="110.9" y="67.9">STAT VSS</text>
<text x="124" y="66.8">2</text>
<text x="185.2" y="66.8">2</text>
<text x="191" y="67.9">GND</text>
<text x="199.2" y="67.9">GND</text>
<text x="208.5" y="66.8">4</text>
<text x="105.9" y="130.5">DTR</text>
<text x="157.7" y="129.4">1</text>
<text x="157.7" y="131.9">2</text>
<text x="215.3" y="129.4">1</text>
<text x="215.3" y="131.9">2</text>
<text x="105.9" y="133">RXI</text>
<text x="105.9" y="135.5">TXO</text>
<text x="105.9" y="138">VCC</text>
<text x="105.9" y="140.5">CTS</text>
<text x="105.9" y="143.1">GND</text>
<text x="97.6" y="169.5">1</text>
<text x="97.6" y="172">3</text>
<text x="105.9" y="169.5">2</text>
<text x="105.9" y="172">4</text>
<text x="97.6" y="174.5">5</text>
<text x="105.9" y="174.5">6</text>
</g>
<g font-size="1.9" fill="#800000">
<text x="89.3" y="171.8">SCK</text>
<text x="89.3" y="169.1">MISO</text>
<text x="109.8" y="171.7">MOSI</text>
<text x="109.8" y="169.3">+5</text>
<text x="89.3" y="174.3">RESET</text>
<text x="109.8" y="174.3">GND</text>
</g>
</svg>
